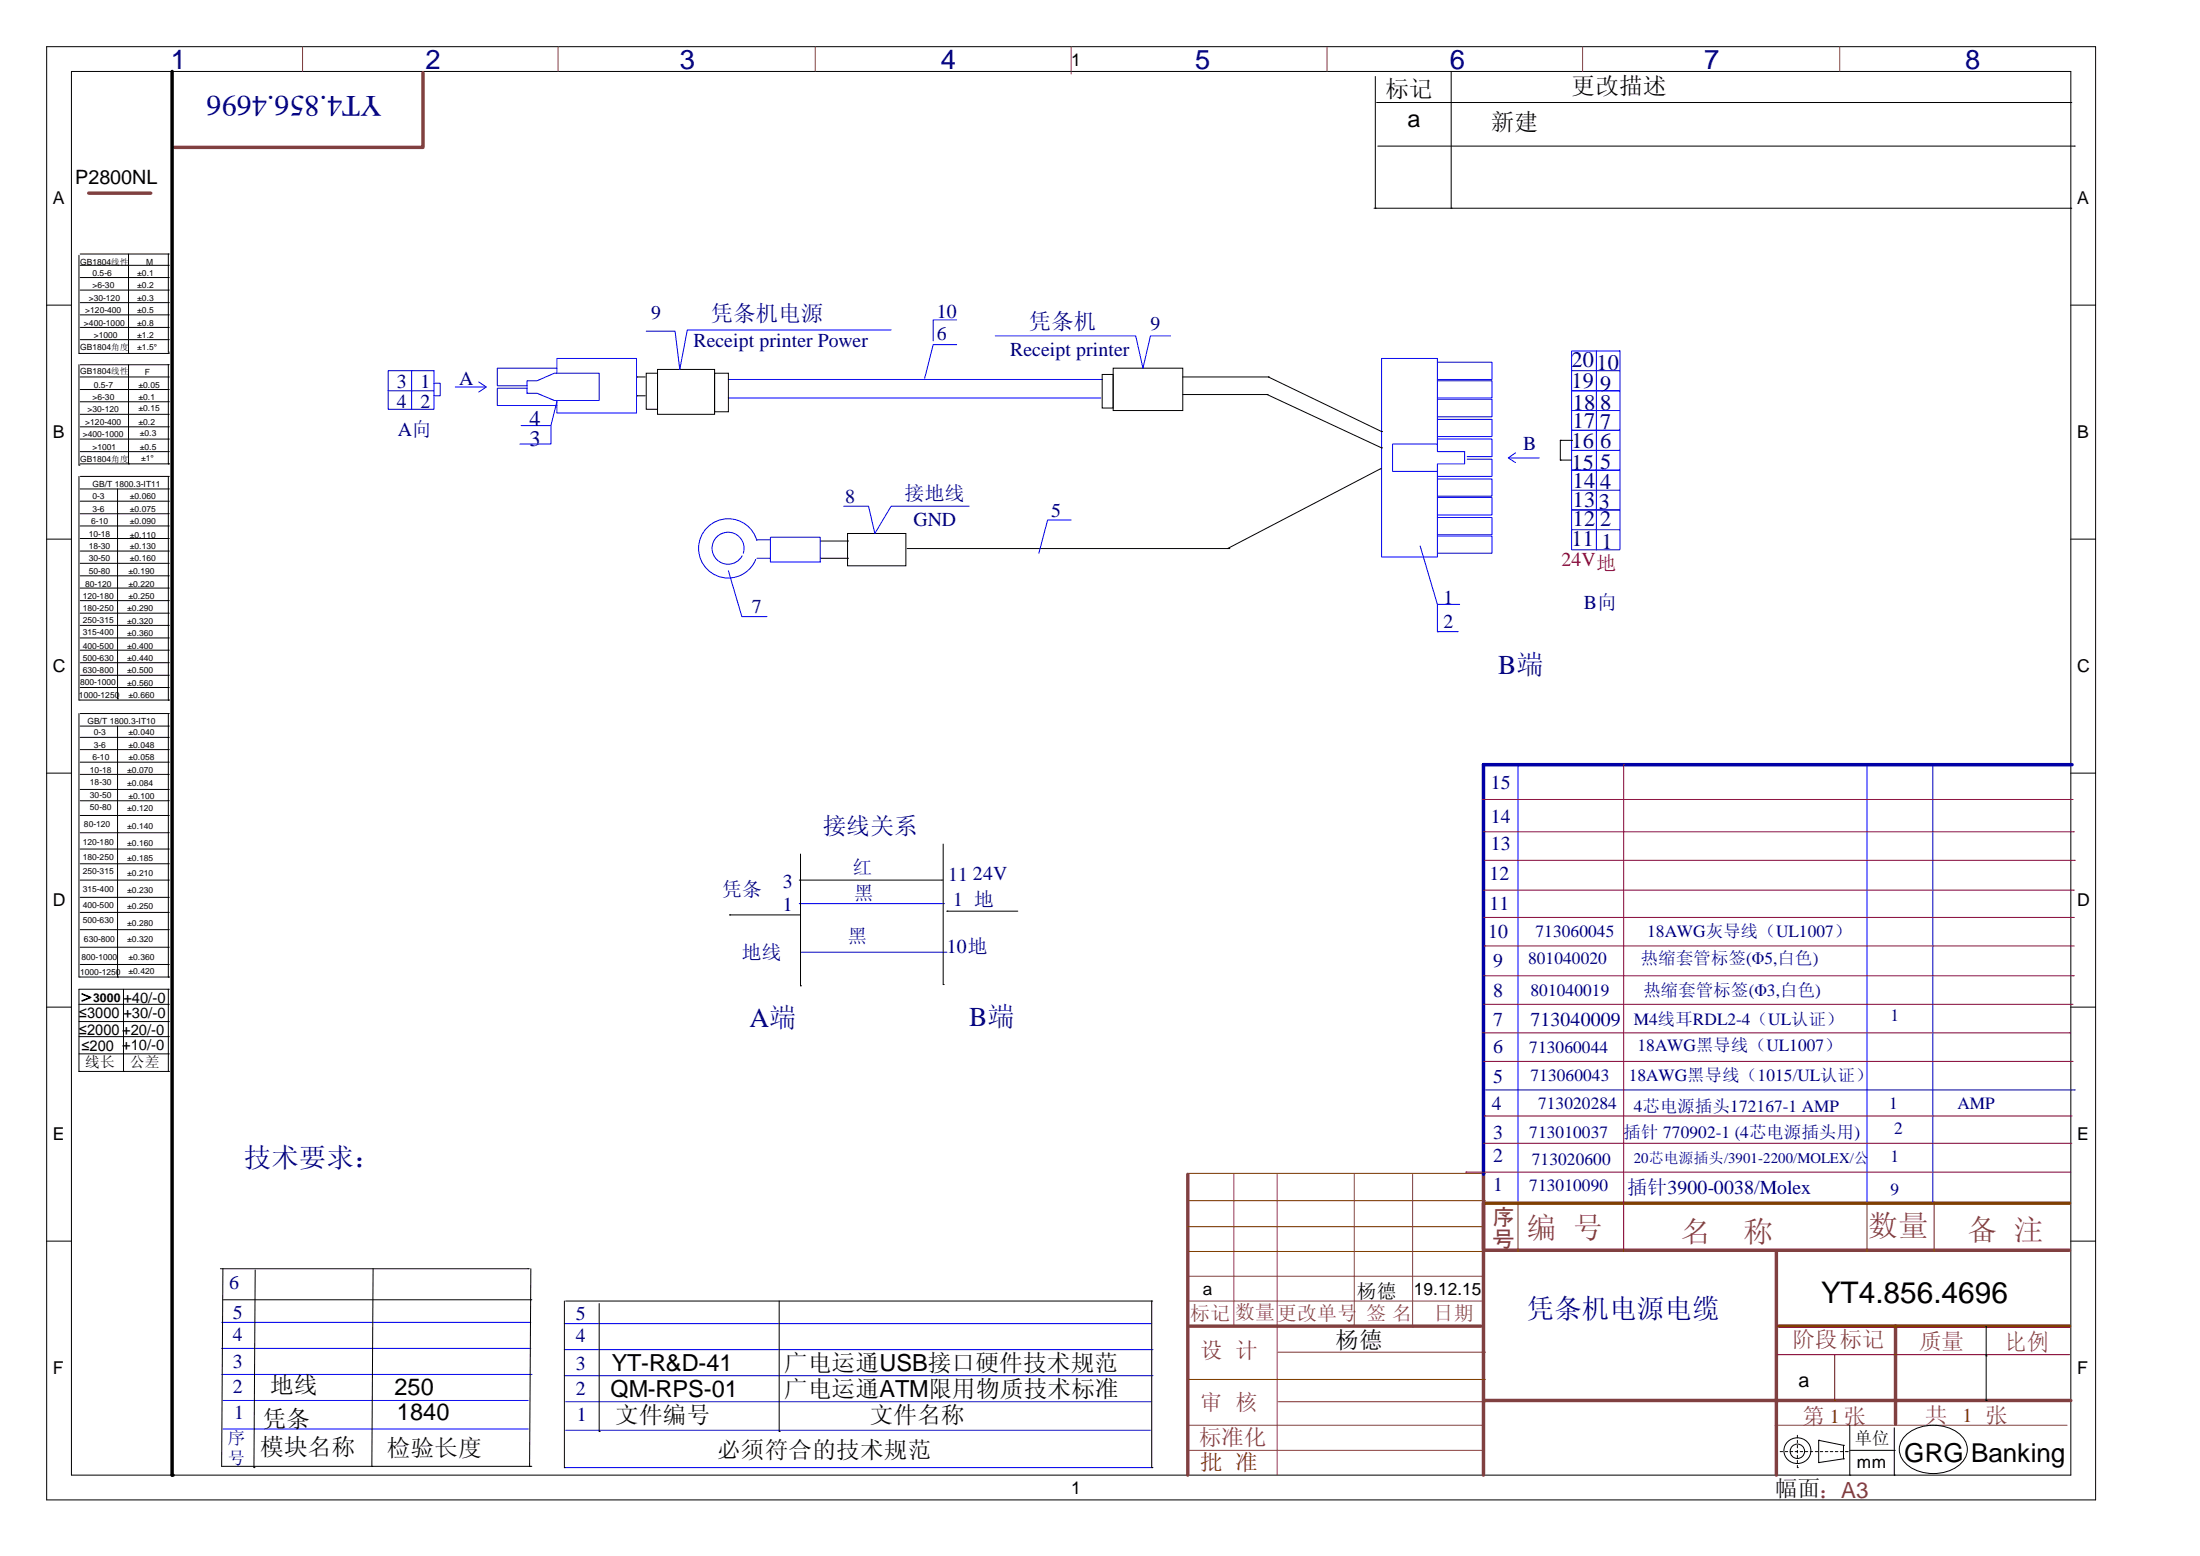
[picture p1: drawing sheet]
<svg xmlns="http://www.w3.org/2000/svg" width="297mm" height="210mm" viewBox="0 0 297 210" stroke-linecap="round" stroke-linejoin="round" font-family="sans-serif">
<path d="M6.3 6.3h276.6v196.1h-276.6zM9.6 9.6h270v189.5h-270z" fill="none" stroke="#000" stroke-width=".14"/>
<g fill="#fff">
<path d="M144.6 6.7h1.3v2.6h-1.3z"/>
<path d="M144.6 199.5h1.3v2.6h-1.3z"/>
<path d="M7.1 25.4h1.6v2.7h-1.6z"/>
<path d="M280.4 25.4h1.6v2.7h-1.6z"/>
<path d="M7.1 56.9h1.6v2.7h-1.6z"/>
<path d="M280.4 56.9h1.6v2.7h-1.6z"/>
</g>
<path d="M6.3 41.2h3.3M279.6 41.2h3.3" fill="none" stroke="#000" stroke-width=".14"/>
<g fill="#fff">
<path d="M7.1 88.5h1.7v2.7h-1.7z"/>
<path d="M280.4 88.5h1.7v2.7h-1.7z"/>
</g>
<path d="M6.3 72.8h3.3M279.6 72.8h3.3" fill="none" stroke="#000" stroke-width=".14"/>
<g fill="#fff">
<path d="M7.1 120.1h1.7v2.7h-1.7z"/>
<path d="M280.4 120.1h1.7v2.7h-1.7z"/>
</g>
<path d="M6.3 104.3h3.3M279.6 104.3h3.3" fill="none" stroke="#000" stroke-width=".14"/>
<g fill="#fff">
<path d="M7.1 151.7h1.6v2.6h-1.6z"/>
<path d="M280.4 151.7h1.6v2.6h-1.6z"/>
</g>
<path d="M6.3 135.9h3.3M279.6 135.9h3.3" fill="none" stroke="#000" stroke-width=".14"/>
<g fill="#fff">
<path d="M7.1 183.3h1.5v2.6h-1.5z"/>
<path d="M280.4 183.3h1.4v2.6h-1.4z"/>
</g>
<g fill="none" stroke="#000" stroke-width=".14">
<path d="M185.8 13.8h93.8M195.9 9.6v18.5M279.6 13.8h.1M10.7 34.5v13.2M10.8 34.3h11.9M10.8 35.8h11.9M10.8 37.5h11.9M10.8 39.2h11.9M17.3 34.3v13.4M22.7 34.3h.1M22.7 35.8h.1M22.7 37.5h.1"/>
<path d="M22.7 39.2h.1M22.7 34.3v13.2M195.9 28.1h.1M10.7 47.7h.1M10.7 49.2v13.6M10.8 40.8h11.9M10.8 42.5h11.9M10.8 44.2h11.9M10.8 45.8h11.9M10.8 47.7h11.9M10.8 49.2h11.9M10.8 50.9h11.9"/>
<path d="M10.8 52.6h11.9M10.8 54.2h11.9M10.8 55.9h11.9M10.8 57.6h11.9M10.8 59.3h11.9M17.3 47.7h.1M17.3 49.2v13.4M22.7 47.5h.1M22.7 40.8h.1M22.7 42.5h.1M22.7 44.2h.1M22.7 45.8h.1"/>
<path d="M22.7 47.7h.1M22.7 49.2h.1M22.7 50.9h.1M22.7 52.6h.1M22.7 54.2h.1M22.7 55.9h.1M22.7 57.6h.1M22.7 59.3h.1M22.7 49.2v13.4M10.7 62.8h.1M10.7 64.3v30.2M10.8 61h11.9"/>
<path d="M10.8 62.6h11.9M10.8 66h11.9M10.8 67.6h11.9M10.8 69.3h11.9M10.8 71h11.9M10.8 72.7h11.9M10.8 74.4h11.9M10.8 76h11.9M10.8 77.7h11.9M10.8 79.4h11.9M10.8 64.3h11.9M15.9 66v28.3"/>
<path d="M17.3 62.6h.1M22.7 61h.1M22.7 62.6h.1M22.7 66h.1M22.7 67.6h.1M22.7 69.3h.1M22.7 71h.1M22.7 72.7h.1M22.7 74.4h.1M22.7 76h.1M22.7 77.7h.1M22.7 79.4h.1"/>
<path d="M22.7 64.3h.1M22.7 64.3v30.2M10.7 94.5h.1M10.7 96.3v35.6M10.8 81.1h11.9M10.8 82.8h11.9M10.8 84.4h11.9M10.8 86.1h11.9M10.8 87.7h11.9M10.8 89.4h11.9M10.8 91.1h11.9M10.8 92.8h11.9"/>
<path d="M10.8 94.5h11.9M10.8 96.3h11.9M10.8 98h11.9M10.8 99.5h11.9M15.9 94.3h.1M15.9 98v33.9M22.7 94.5h.1M22.7 81.1h.1M22.7 82.8h.1M22.7 84.4h.1M22.7 86.1h.1M22.7 87.7h.1"/>
<path d="M22.7 89.4h.1M22.7 91.1h.1M22.7 92.8h.1M22.7 96.3h.1M22.7 98h.1M22.7 99.5h.1M22.7 96.3v35.6M10.8 101.2h11.9M10.8 102.9h11.9M10.8 104.5h11.9M10.8 106.5h11.9M10.8 108.1h11.9"/>
<path d="M10.8 110.1h11.9M10.8 112.4h11.9M10.8 114.6h11.9M10.8 116.6h11.9M10.8 118.8h11.9M22.7 101.2h.1M22.7 102.9h.1M22.7 104.5h.1M22.7 106.5h.1M22.7 108.1h.1M22.7 110.1h.1M22.7 112.4h.1"/>
<path d="M22.7 114.6h.1M22.7 116.6h.1M22.7 118.8h.1M10.7 131.9h.1M10.7 135.5h12M10.7 137.9h12M10.7 139.9h12M10.8 121.1h11.9M10.8 123.1h11.9M10.8 125.5h11.9M10.8 127.8h11.9M10.8 130.2h11.9"/>
<path d="M10.8 131.9h11.9M15.9 131.9h.1M16.7 133.5v11.1M22.7 131.9h.1M22.7 121.1h.1M22.7 123.1h.1M22.7 125.5h.1M22.7 127.8h.1M22.7 130.2h.1M22.7 133.5h.1M22.7 135.5h.1M22.7 137.9h.1"/>
<path d="M22.7 139.9h.1M22.7 133.5h-12v11.1M22.7 133.5v11.1M10.7 144.6h.1M10.7 142.2h12M10.7 144.6h12M16.7 144.6h.1M22.7 144.6h.1M22.7 142.2h.1M6.3 167.5h3.3M30.1 175.4h41.6M34.5 171.4l-.2 26.7"/>
<path d="M71.7 175.4h.1M76.2 175.6v22.5M76.4 175.6h79.1M80.9 175.9v17.3M105.2 175.6v17.6M155.5 175.6h.1M155.5 175.6v22.5M268.1 179v10M279.6 167.5h3.3M30.1 197.9h41.6M34.3 198.1h.1M71.7 197.9h.1"/>
<path d="M76.2 198.1h.1M80.9 193.2h.1M105.2 193.2h.1M155.5 198.1h.1M241.4 194.6a1.8 1.8 0 0 1 2.5-.1 1.8 1.8 0 0 1 0 2.6 1.8 1.8 0 0 1-2.5-.1 1.68 1.68 0 0 1 0-2.4zM245.5 197.4h.1M245.5 194.4h.1M245.5 194.4v3M245.5 194.4l3.4 .7M248.9 196.9h.1M248.9 195.1h.1M248.9 195.1v1.8"/>
<path d="M248.9 196.9l-3.4 .5M249.7 199.1h.1M249.7 192.4v6.7M249.7 195.7h6M255.7 199.1h.1M255.7 195.7h.1M255.7 192.7v6.4M257.2 193.8a5.8 5.8 0 0 1 7.6 0 2.59 2.59 0 0 1-.6 4.1 5.9 5.9 0 0 1-7-.5 2.51 2.51 0 0 1 0-3.6zM268.1 183h.1M268.1 189h.1"/>
<circle cx="242.6" cy="195.9" r=".97"/>
</g>
<path d="M57.1 9.8v10.1h-33.5M12 26.1h8.4M160.4 158.5v40.6M200.3 158.5v40.6M160.5 179h39.4M200.3 168.7h79.1M239.8 168.9v30.2M255.9 179v13.2M200.4 189h79.2" fill="none" stroke="#804040" stroke-width=".47"/>
<g fill="none" stroke="#804040" stroke-width=".14">
<path d="M40.8 6.3v3.3M75.3 6.3v3.3M110.1 6.3v3.3M144.6 6.3v3.7M179.1 6.3v3.3M213.6 6.3v3.3M248.4 6.3v3.3M166.6 158.4v20.6M172.4 158.5v40.6M182.8 158.4v20.6M190.7 158.5v20.6M160.5 175.6h39.6"/>
<path d="M160.5 172.2h39.8M160.5 195.7h39.8M160.5 192.4h39.8M239.6 192.4h39.5"/>
</g>
<path d="M240.1 179h39.3" fill="none" stroke="#800000" stroke-width=".47"/>
<path d="M160.5 168.9h39.8M200.3 168.9h.1M219.2 162.2v6.7M240 182.8h39.4M247.7 189h.1M247.7 182.8v6.2" fill="none" stroke="#800000" stroke-width=".14"/>
<path d="M279.4 162.4h-79.1v6.2" fill="none" stroke="#804000" stroke-width=".47"/>
<g fill="none" stroke="#804000" stroke-width=".14">
<path d="M160.5 158.4h39.9M200.4 158.4h.1M160.4 165.6h39.9M160.5 162h39.9M200.3 165.6h.1M200.4 162h.1M204.9 162.2v6.7M252 162.2v6.7M261.1 162.2v6.7M160.5 186.2h39.9M172.6 182.5h27.8M172.6 189.2h27.8"/>
<path d="M200.4 182.5h.1M200.4 189.2h.1M200.4 186.2h.1"/>
</g>
<path d="M23.2 9.6v189.5" fill="none" stroke="#000" stroke-width=".47"/>
<circle cx="23.2" cy="199.1" r=".23" fill="#000"/>
<path d="M29.9 178.5h41.8M76.2 178.6h79.3M29.9 185.5h41.9M29.9 182h41.8M30.1 192.9h41.2M30.1 189h41.2M76.2 185.7h79.5M76.2 182.2h79.5M76.2 198.1h79.5M76.4 193h78.9M76.4 189.2h79.1" fill="none" stroke="#00f" stroke-width=".14"/>
<path d="M240.3 195.9h9.1M242.6 193.7v4.4M242.6 198.1h.1M249.4 195.9h.1" fill="none" stroke="#000" stroke-width=".14" stroke-dasharray=".3 .3"/>
<path d="M200.3 103.2v55.3" fill="none" stroke="#0000a0" stroke-width=".47"/>
<circle cx="200.3" cy="103.2" r=".23" fill="#0000a0"/>
<path d="M200.6 147.1h79.4M280 147.1h.1" fill="none" stroke="#000080" stroke-width=".14"/>
<g fill="none" stroke="#00f" stroke-width=".14">
<path d="M52.4 50h6.2v5.2h-6.2zM52.4 52.7h6.2M55.6 50v5.2M58.6 51.7h.8v1.7h-.8M61.5 52.2h4M64.6 51.6l1.1 .6-1.1 .7M71.2 51.4h1.3l2.3-1h6.1v3.7h-6.1l-2.3-1h-1.3zM71.2 52.4h-4.1v2.3h8.1M74.4 57.4v2.5h-4.2M75.2 54.2l-.8 3.2h-4M75.2 49.7h-8.1v2.4h4.1M75.2 50.4v-2h10.7v7.3h-10.7v-1.6"/>
<path d="M98.3 53.7h50.3M98.3 51.2h50.5M120.3 44.5h-27.5l-1 5.4-.7-5.2h-3.9M129.2 46.5h-3.2l-1.2 4.5M129.2 43.2h-3.2v2.8M134.4 45.3h18.9l1 4.4 1-4.4h2.7M188 59.9h6v1.1h3.7v1.6h-3.7v1h-6zM194 59.9v-11.5h-7.5v26.8h7.5v-11.6M194 59.3h7.4v2.3h-3.3M194 56.6h7.4v2.3h-7.4M194 53.9h7.4v2.4h-7.4M194 51.4h7.4v2.3h-7.4"/>
<path d="M194 48.9h7.4v2.3h-7.4M212.2 58.1h6.5v5.4h-6.5zM212.2 52.7h6.5v5.4h-6.5zM212.2 47.4h6.5v5.3h-6.5zM212.2 55.4h6.5M212.2 50h6.5M215.5 47.4v26.8M98.3 77l1.9 6.2h3.3M100.3 74.7a2.16 2.16 0 0 0-2.3-2.8 2.16 2.16 0 0 0-1.5 3.3 2.16 2.16 0 0 0 3.7-.2M102.2 72.9a4 4 0 0 0-6.1-2.2 4 4 0 0 0-.3 6.4 4 4 0 0 0 6.2-1.6M102.2 75.3h1.8M102.2 72.8h1.8"/>
<path d="M104 72.5h6.7v3.4h-6.7zM113.9 68.3h3.4l.8 3.7 2.2-3.7h10.5M144.6 70.2h-3.2l-1.2 4.5M191.7 73.7l2.3 7.9h3.1M194 64.6h7.4v2.4h-7.4M194 67.1h7.4v2.4h-7.4M194 69.8h7.4v2.4h-7.4M194 72.3h7.4v2.4h-7.4M198.1 62h3.3v2.3h-7.4M203.8 61.8h4M204.6 61.1l-1 .7 1 .6M212.2 63.5h6.5v5.3h-6.5z"/>
<path d="M212.2 68.8h6.5v5.4h-6.5zM212.2 60.8h6.5M212.2 66.2h6.5M212.2 71.5h6.5M194 85.3h.1M194 81.6v3.7M194 85.3h2.7M196.7 85.3h.1M204.9 103.4h.1M204.9 103.4v58.6M252 103.2v59M260.9 103.4v58.8"/>
<path d="M107.9 122h19.6M108.2 128.5h19.6"/>
</g>
<path d="M200.3 103.2h79.4" fill="none" stroke="#0000a0" stroke-width=".47"/>
<g fill="none" stroke="#000" stroke-width=".14">
<path d="M185.7 10.3v17.8M186 19.7h94M280 19.7h.1M185.5 28.1h94.1M185.7 28.1h.1M279.6 28.1h.1M85.9 50.9h.1M85.9 53.4h.1M85.9 50.9h1.2M85.9 53.4h1.2M87.2 50.4h1.6v4.8h-1.6zM88.8 49.9h7.7v6h-7.7z"/>
<path d="M96.5 50.4h1.8v5.2h-1.8zM148.8 50.5h1.5v4.6h-1.5zM150.3 49.7h9.4v5.7h-9.4zM159.7 50.9h11.5M159.7 53.2h11.4M171.1 53.2h.1M171.1 53.2l15.4 7.2M171.2 50.9h.1M171.2 50.9l15.3 7.3M186.5 58.2h.1M210.6 59.4h.1M210.6 59.4v2.7"/>
<path d="M210.6 59.4h1.6M212.2 59.4h.1M110.7 75.3h3.7M110.7 73h3.7M114.4 72h7.9v4.4h-7.9zM114.4 75.3h.1M114.4 73h.1M122.5 74h43.4M165.9 74h.1M186.3 63.3h.1M186.3 63.3l-20.6 10.7M186.5 60.4h.1"/>
<path d="M210.6 62.1h.1M210.6 62.1h1.6M107.9 118.8h19.3M108.1 115.3v17.7M127.2 118.8h.1M127.3 113.9v19M98.5 123.5h.1M98.5 123.5h9.6M108.1 133h.1M127.3 132.9h.1M127.8 123h.1M127.8 123h9.6"/>
<path d="M29.8 171.2h41.5M30.1 171.2l-.2 26.7M50.4 171.2l-.2 26.7M71.3 171.2h.1M71.7 171.2l-.2 26.7M29.9 197.9h.1M50.2 197.9h.1M71.5 197.9h.1"/>
</g>
<g fill="none" stroke="#800040" stroke-width=".14">
<path d="M200.1 107.9h79.6M200.3 112.3h79.6M200.4 116.1h79.6M219.2 103.2h.1M219.2 103.2v59.2M279.7 107.9h.1M279.9 112.3h.1M280 116.1h.1M200.1 139.4h79.3M200.3 131.7h79.6M200.3 135.5h79.4M200.3 123.8h79.6"/>
<path d="M200.3 120.1h79.6M200.4 127.7h.1M200.4 127.7h79.6M279.4 139.4h.1M279.7 135.5h.1M279.9 131.7h.1M279.9 123.8h.1M279.9 120.1h.1M197.9 158.2h.1M197.9 158.2h81.7M200.3 143.2h79.4M200.3 154.3h79.3"/>
<path d="M200.4 150.6h.1M200.4 150.6h79.3M279.6 154.3h.1M279.7 143.2h.1"/>
</g>
<text font-size="4" fill="#000080" x="51.6" y="12.9" transform="rotate(-180 51.6 12.9)">YT4.856.4696</text>
<g font-size="4" fill="#804040">
<text x="206.1" y="167.1">编 号</text>
<text x="226.9" y="167.6">名</text>
<text x="235.4" y="167.6">称</text>
<text x="252.2" y="166.8">数量</text>
<text x="265.6" y="167.3">备 注</text>
</g>
<text font-size="4" x="245.9" y="175.8">YT4.856.4696</text>
<g font-size="3.7" fill="#000080">
<text x="23.1" y="9.3">1</text>
<text x="57.4" y="9.3">2</text>
<text x="91.8" y="9.3">3</text>
<text x="127" y="9.3">4</text>
<text x="161.4" y="9.3">5</text>
<text x="195.7" y="9.3">6</text>
<text x="230.1" y="9.3">7</text>
<text x="265.3" y="9.3">8</text>
<text x="202.3" y="91">B端</text>
<text x="101.2" y="138.6">A端</text>
<text x="130.8" y="138.5">B端</text>
<text x="32.9" y="157.6">技术要求：</text>
<text x="206.1" y="177.9">凭条机电源电缆</text>
</g>
<text font-size="3.5" x="257.1" y="197.4">GRG Banking</text>
<g font-size="3.2">
<text x="187" y="13.2">标记</text>
<text x="190" y="17.2">a</text>
<text x="201.2" y="17.5">新建</text>
<text x="212.2" y="12.7">更改描述</text>
<text x="82.6" y="185">YT-R&amp;D-41</text>
<text x="105.9" y="185">广电运通USB接口硬件技术规范</text>
<text x="180.3" y="182">杨德</text>
<text x="36.5" y="188">地线</text>
<text x="53.2" y="188.3">250</text>
<text x="53.6" y="191.7">1840</text>
<text x="82.4" y="188.5">QM-RPS-01</text>
<text x="105.9" y="188.5">广电运通ATM限用物质技术标准</text>
<text x="35.1" y="196.4">模块名称</text>
<text x="35.5" y="192.5">凭条</text>
<text x="52.2" y="196.5">检验长度</text>
<text x="83.1" y="192">文件编号</text>
<text x="96.8" y="196.7">必须符合的技术规范</text>
<text x="117.4" y="192">文件名称</text>
</g>
<text font-size="3.2" fill="#000080" x="111.1" y="112.6">接线关系</text>
<text font-size="3.2" fill="#804040" x="270.5" y="182.2">比例</text>
<g font-size="3" fill="#000080">
<text x="96" y="43.4">凭条机电源</text>
<text x="138.9" y="44.4">凭条机</text>
<text x="212.2" y="49.6">20</text>
<text x="212.2" y="52.4">19</text>
<text x="215.5" y="49.9">10</text>
<text x="216" y="52.7">9</text>
<text x="71.5" y="57.4">4</text>
<text x="212.3" y="55.3">18</text>
<text x="212.3" y="57.8">17</text>
<text x="216" y="55.3">8</text>
<text x="216" y="57.9">7</text>
<text x="71.5" y="60.1">3</text>
<text x="212.2" y="60.5">16</text>
<text x="212.2" y="63.5">15</text>
<text x="212.3" y="65.8">14</text>
<text x="216" y="63.3">5</text>
<text x="216" y="60.5">6</text>
<text x="216" y="66">4</text>
<text x="212.3" y="68.4">13</text>
<text x="212.3" y="71">12</text>
<text x="215.9" y="68.7">3</text>
<text x="216" y="71">2</text>
<text x="212.2" y="73.7">11</text>
<text x="216.2" y="74">1</text>
</g>
<g font-size="3" fill="#804040">
<text x="201.5" y="165.3">序</text>
<text x="201.5" y="168.3">号</text>
<text x="162" y="183.3">设 计</text>
<text x="242" y="181.9">阶段标记</text>
<text x="259.1" y="182">质量</text>
<text x="162" y="190.2">审 核</text>
<text x="161.9" y="195.1">标准化</text>
<text x="243.3" y="192.2">第</text>
<text x="259.9" y="192.1">共</text>
</g>
<text font-size="3" fill="#804000" x="162" y="198.5">批 准</text>
<text font-size="3" x="239.6" y="202">幅面：A3</text>
<g font-size="2.7">
<text x="10.2" y="24.8">P2800NL</text>
<text x="183.2" y="175.2">杨德</text>
<text x="242.8" y="187.2">a</text>
</g>
<g font-size="2.7" fill="#000080">
<text x="87.9" y="43">9</text>
<text x="93.6" y="46.9">Receipt printer Power</text>
<text x="126.5" y="45.9">6</text>
<text x="126.5" y="42.9">10</text>
<text x="155.3" y="44.5">9</text>
<text x="53.6" y="52.4">3</text>
<text x="56.8" y="52.4">1</text>
<text x="62" y="51.9">A</text>
<text x="136.4" y="48">Receipt printer</text>
<text x="53.6" y="55.1">4</text>
<text x="53.7" y="58.8">A向</text>
<text x="56.8" y="55.1">2</text>
<text x="205.6" y="60.8">B</text>
<text x="114.1" y="67.9">8</text>
<text x="122.1" y="67.5">接地线</text>
<text x="123.3" y="71">GND</text>
<text x="141.9" y="69.8">5</text>
<text x="101.5" y="82.8">7</text>
<text x="194.9" y="81.6">1</text>
<text x="213.8" y="82.2">B向</text>
<text x="194.9" y="84.8">2</text>
<text x="201.2" y="106.5">15</text>
<text x="201.2" y="111.1">14</text>
<text x="105.7" y="119.8">3</text>
<text x="115.1" y="118">红</text>
<text x="128" y="118.9">11</text>
<text x="131.4" y="118.8">24V</text>
<text x="201.1" y="118.8">12</text>
<text x="201.2" y="114.8">13</text>
<text x="97.5" y="121">凭条</text>
<text x="105.7" y="123">1</text>
<text x="115.3" y="121.5">黑</text>
<text x="128.7" y="122.3">1 地</text>
<text x="201.1" y="122.8">11</text>
<text x="100.2" y="129.4">地线</text>
<text x="114.4" y="127.3">黑</text>
<text x="127.8" y="128.7">10地</text>
<text x="200.9" y="126.5">10</text>
<text x="201.6" y="130.5">9</text>
<text x="201.6" y="134.6">8</text>
<text x="201.6" y="138.4">7</text>
<text x="201.6" y="142.1">6</text>
<text x="206.6" y="138.4">713040009</text>
<text x="201.4" y="149.8">4</text>
<text x="201.6" y="146.1">5</text>
<text x="201.6" y="153.7">3</text>
<text x="201.6" y="156.8">2</text>
<text x="201.6" y="160.7">1</text>
<text x="219.7" y="161.2">插针3900-0038/Molex</text>
<text x="30.9" y="173.9">6</text>
<text x="31.4" y="178">5</text>
<text x="77.7" y="178.1">5</text>
<text x="31.4" y="184.7">3</text>
<text x="31.4" y="181">4</text>
<text x="77.7" y="184.9">3</text>
<text x="77.7" y="181.2">4</text>
<text x="31.4" y="188">2</text>
<text x="31.6" y="191.6">1</text>
<text x="77.7" y="188.2">2</text>
<text x="77.9" y="191.7">1</text>
</g>
<text font-size="2.7" fill="#f00" x="210.8" y="76.4">24V地</text>
<g font-size="2.7" fill="#804040">
<text x="160.7" y="178.2">标记</text>
<text x="166.7" y="178">数量</text>
<text x="172.4" y="178.2">更改单号</text>
<text x="184.5" y="178.2">签 名</text>
<text x="193.5" y="178.2">日期</text>
</g>
<g font-size="2.7" fill="#804000">
<text x="265" y="191.9">1 张</text>
<text x="247" y="192.1">1 张</text>
</g>
<g font-size="2.4">
<text x="144.6" y="8.8">1</text>
<text x="7.1" y="27.6">A</text>
<text x="280.4" y="27.6">A</text>
<text x="7.1" y="59.1">B</text>
<text x="280.4" y="59.1">B</text>
<text x="7.1" y="90.7">C</text>
<text x="280.4" y="90.7">C</text>
<text x="7.1" y="122.3">D</text>
<text x="280.4" y="122.3">D</text>
<text x="7.1" y="153.8">E</text>
<text x="280.4" y="153.8">E</text>
<text x="7.1" y="185.4">F</text>
<text x="280.4" y="185.4">F</text>
<text x="144.6" y="201.6">1</text>
</g>
<g font-size="2.3" fill="#000080">
<text x="206.3" y="130.1">801040020</text>
<text x="207.3" y="126.4">713060045</text>
<text x="221.5" y="130.1">热缩套管标签(Φ5,白色)</text>
<text x="222.4" y="126.4">18AWG灰导线（UL1007）</text>
<text x="206.6" y="134.4">801040019</text>
<text x="221.9" y="134.4">热缩套管标签(Φ3,白色)</text>
<text x="255.2" y="137.8">1</text>
<text x="206.5" y="142.1">713060044</text>
<text x="220.5" y="138.3">M4线耳RDL2-4（UL认证）</text>
<text x="221.1" y="141.8">18AWG黑导线（UL1007）</text>
<text x="206.6" y="145.8">713060043</text>
<text x="207.6" y="149.7">713020284</text>
<text x="219.9" y="145.8">18AWG黑导线（1015/UL认证）</text>
<text x="255.1" y="149.7">1</text>
<text x="264.3" y="149.7">AMP</text>
<text x="206.5" y="153.5">713010037</text>
<text x="219.2" y="153.5">插针 770902-1 (4芯电源插头用)</text>
<text x="220.5" y="150">4芯电源插头172167-1 AMP</text>
<text x="255.7" y="153">2</text>
<text x="206.5" y="160.7">713010090</text>
<text x="206.8" y="157.2">713020600</text>
<text x="255.2" y="156.9">1</text>
<text x="255.2" y="161.2">9</text>
<text x="30.8" y="194.9">序</text>
<text x="30.8" y="197.6">号</text>
</g>
<g font-size="2.3">
<text x="162.4" y="174.7">a</text>
<text x="190.9" y="174.7">19.12.15</text>
<text x="250.4" y="194.9">单位</text>
<text x="250.7" y="198.1">mm</text>
</g>
<g font-size="2">
<text x="10.7" y="137.4">≤3000</text>
<text x="16.7" y="135.3">+40/-0</text>
<text x="16.7" y="137.4">+30/-0</text>
<text x="10.7" y="139.7">≤2000+20/-0</text>
<text x="11" y="141.9">≤200 +10/-0</text>
<text x="11.5" y="144.1">线长</text>
<text x="17.5" y="144.1">公差</text>
</g>
<text font-size="2" fill="#000080" x="220.5" y="156.9">20芯电源插头/3901-2200/MOLEX/公</text>
<text font-size="1.7" x="10.8" y="135.2">＞3000</text>
<g font-size="1.1">
<text x="10.8" y="35.7">GB1804线性</text>
<text x="19.7" y="35.7">M</text>
<text x="12" y="40.6">&gt;30-120</text>
<text x="12.5" y="37.2">0.5-6</text>
<text x="12.5" y="38.9">&gt;6-30</text>
<text x="18.5" y="37.2">±0.1</text>
<text x="18.5" y="38.9">±0.2</text>
<text x="18.5" y="40.6">±0.3</text>
<text x="10.8" y="47.3">GB1804角度</text>
<text x="11.3" y="43.9">&gt;400-1000</text>
<text x="11.5" y="42.2">&gt;120-400</text>
<text x="12.6" y="45.6">&gt;1000</text>
<text x="18.5" y="42.2">±0.5</text>
<text x="18.5" y="43.9">±0.8</text>
<text x="18.5" y="45.6">±1.2</text>
<text x="18.5" y="47.3">±1.5°</text>
<text x="10.8" y="50.5">GB1804线性</text>
<text x="12.6" y="52.3">0.5-7</text>
<text x="18.7" y="52.3">±0.05</text>
<text x="19.6" y="50.6">F</text>
<text x="11.2" y="59">&gt;400-1000</text>
<text x="11.5" y="57.4">&gt;120-400</text>
<text x="11.8" y="55.7">&gt;30-120</text>
<text x="12.5" y="54">&gt;6-30</text>
<text x="18.7" y="54">±0.1</text>
<text x="18.7" y="55.5">±0.15</text>
<text x="18.7" y="57.4">±0.2</text>
<text x="18.9" y="58.9">±0.3</text>
<text x="10.8" y="62.4">GB1804角度</text>
<text x="12.5" y="60.7">&gt;1001</text>
<text x="12.5" y="65.7">GB/T 1800.3-IT11</text>
<text x="18.9" y="60.7">±0.5</text>
<text x="19" y="62.2">±1°</text>
<text x="12.3" y="70.8">6-10</text>
<text x="12.5" y="67.4">0-3</text>
<text x="12.5" y="69.1">3-6</text>
<text x="17.5" y="67.4">±0.060</text>
<text x="17.5" y="69.1">±0.075</text>
<text x="17.5" y="70.8">±0.090</text>
<text x="12" y="72.4">10-18</text>
<text x="12" y="74.1">18-30</text>
<text x="12" y="75.8">30-50</text>
<text x="12" y="77.5">50-80</text>
<text x="17.3" y="77.5">±0.190</text>
<text x="17.5" y="72.6">±0.110</text>
<text x="17.5" y="74.1">±0.130</text>
<text x="17.5" y="75.8">±0.160</text>
<text x="11.2" y="80.8">120-180</text>
<text x="11.2" y="82.5">180-250</text>
<text x="11.5" y="79.2">80-120</text>
<text x="17.2" y="82.5">±0.290</text>
<text x="17.3" y="79.2">±0.220</text>
<text x="17.3" y="80.8">±0.250</text>
<text x="11.2" y="84">250-315</text>
<text x="11.2" y="85.7">315-400</text>
<text x="11.2" y="87.5">400-500</text>
<text x="11.2" y="89.2">500-630</text>
<text x="17.2" y="84.2">±0.320</text>
<text x="17.2" y="85.8">±0.360</text>
<text x="17.2" y="87.5">±0.400</text>
<text x="17.2" y="89.2">±0.440</text>
<text x="10.7" y="94.2">1000-1250</text>
<text x="10.8" y="92.4">800-1000</text>
<text x="11.2" y="90.9">630-800</text>
<text x="17.2" y="90.9">±0.500</text>
<text x="17.2" y="92.5">±0.560</text>
<text x="17.3" y="94.2">±0.660</text>
<text x="11.8" y="97.7">GB/T 1800.3-IT10</text>
<text x="12.6" y="99.3">0-3</text>
<text x="12.6" y="100.9">3-6</text>
<text x="17.3" y="99.3">±0.040</text>
<text x="17.3" y="100.9">±0.048</text>
<text x="12.1" y="104.3">10-18</text>
<text x="12.1" y="106">18-30</text>
<text x="12.1" y="107.6">30-50</text>
<text x="12.5" y="102.6">6-10</text>
<text x="17.2" y="104.3">±0.070</text>
<text x="17.2" y="106.1">±0.084</text>
<text x="17.3" y="102.6">±0.058</text>
<text x="17.3" y="107.8">±0.100</text>
<text x="11.2" y="114">120-180</text>
<text x="11.3" y="111.7">80-120</text>
<text x="12.1" y="109.3">50-80</text>
<text x="17.2" y="109.5">±0.120</text>
<text x="17.2" y="111.8">±0.140</text>
<text x="11.2" y="116">180-250</text>
<text x="11.2" y="118">250-315</text>
<text x="17.2" y="114.2">±0.160</text>
<text x="17.2" y="116.2">±0.185</text>
<text x="17.2" y="118.2">±0.210</text>
<text x="11.2" y="120.4">315-400</text>
<text x="11.2" y="122.5">400-500</text>
<text x="11.2" y="124.6">500-630</text>
<text x="17.2" y="120.6">±0.230</text>
<text x="17.2" y="122.7">±0.250</text>
<text x="17.2" y="124.9">±0.280</text>
<text x="10.8" y="131.6">1000-1250</text>
<text x="11" y="129.6">800-1000</text>
<text x="11.3" y="127.1">630-800</text>
<text x="17.2" y="127.1">±0.320</text>
<text x="17.3" y="129.6">±0.360</text>
<text x="17.3" y="131.4">±0.420</text>
</g>
</svg>
